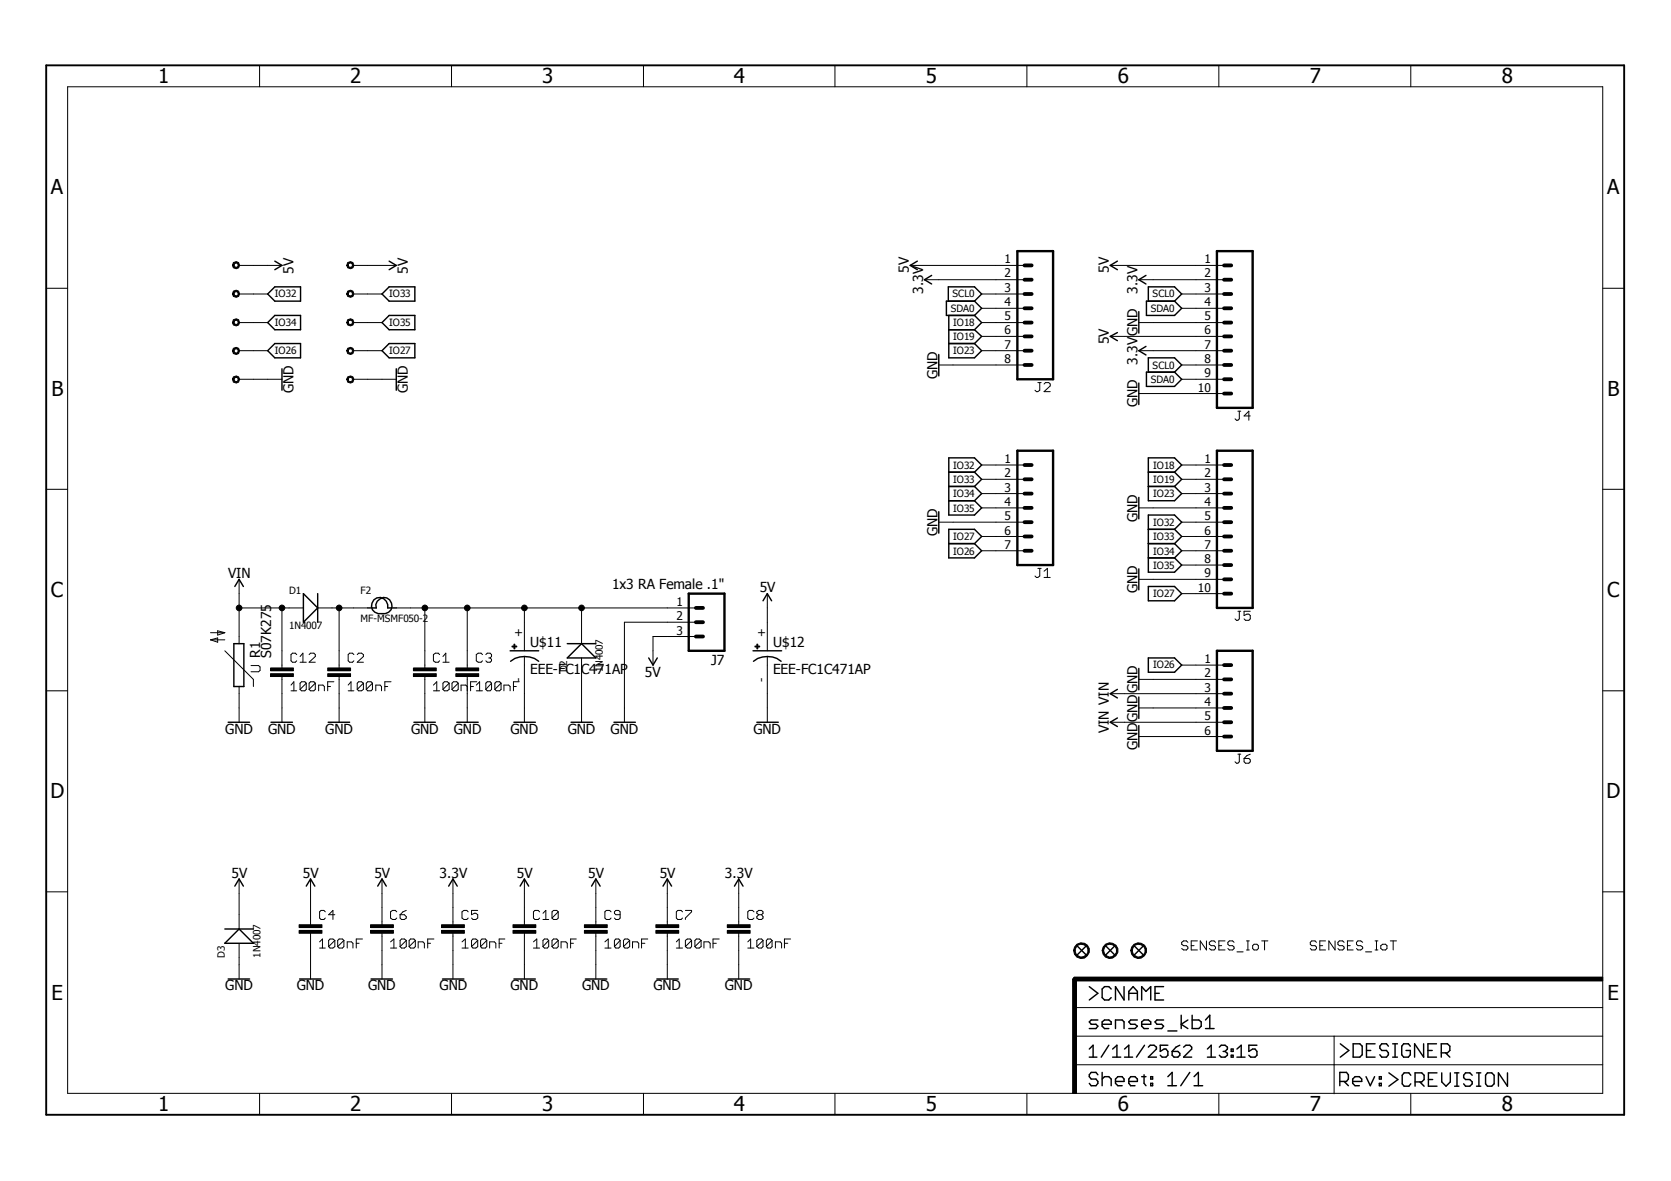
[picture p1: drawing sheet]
<svg xmlns="http://www.w3.org/2000/svg" width="297mm" height="210mm" viewBox="0 0 297 210" stroke-linecap="round" stroke-linejoin="round" font-family="sans-serif">
<path d="M7.9 11.3l281.2 187.3M289.1 11.3l-281.2 187.3" fill="none" stroke="#fff" stroke-width=".18"/>
<g fill="none" stroke="#000" stroke-width=".18">
<path d="M12 15.4h272.9v178.9h-272.9zM46.1 11.6v3.8M80.3 11.6v3.8M114.4 11.6v3.8M148.4 11.6v3.8M182.5 11.6v3.8M216.7 11.6v3.8M250.8 11.6v3.8M8.2 51.2h3.8M41.5 46.7l.5-.2 .4 .2 .2 .5-.2 .4-.4 .2-.5-.2-.2-.4h.3l.1-.4h.5l.1 .4-.1 .2h-.5l-.1-.2h-.3zM41.5 51.7l.5-.1 .4 .1 .2 .6-.2 .4-.4 .1-.5-.1-.2-.4h.3l.1-.4h.5l.1 .4-.1 .2h-.5l-.1-.2h-.3zM41.5 56.8l.5-.1 .4 .1 .2 .5-.2 .5-.4 .1-.5-.1-.2-.5h.3l.1-.3h.5l.1 .3-.1 .3h-.5l-.1-.3h-.3z"/>
<path d="M42.5 47.2h7.6M42.5 52.3h5.1M42.5 57.3h5.1M61.8 46.7l.5-.2 .4 .2 .2 .5-.2 .4-.4 .2-.5-.2-.2-.4h.3l.1-.4h.6l.1 .4-.1 .2h-.6l-.1-.2h-.3zM61.8 51.7l.5-.1 .4 .1 .2 .6-.2 .4-.4 .1-.5-.1-.2-.4h.3l.1-.4h.6l.1 .4-.1 .2h-.6l-.1-.2h-.3zM61.8 56.8l.5-.1 .4 .1 .2 .5-.2 .5-.4 .1-.5-.1-.2-.5h.3l.1-.3h.6l.1 .3-.1 .3h-.6l-.1-.3h-.3zM62.8 47.2h7.6M62.8 52.3h5.1M62.8 57.3h5.1M161.8 47.2h20.3M164.3 49.7h17.8M174.5 52.3h7.6"/>
<path d="M174.5 54.8h7.6M174.5 57.3h7.6M174.5 59.8h7.6M197.4 47.2h20.2M197.4 59.8h20.2M202.4 49.7h15.2M202.4 57.3h15.2M210.1 52.3h7.5M210.1 54.8h7.5M284.9 51.2h3.8M41.5 61.9l.5-.2 .4 .2 .2 .4-.2 .5-.4 .2-.5-.2-.2-.5h.3l.1-.2h.5l.1 .2-.1 .4h-.5l-.1-.4h-.3zM41.5 67l.5-.2 .4 .2 .2 .4-.2 .5-.4 .2-.5-.2-.2-.5h.3l.1-.2h.5l.1 .2-.1 .3h-.5l-.1-.3h-.3z"/>
<path d="M42.5 62.3h5.1M42.5 67.4h7.6M61.8 61.9l.5-.2 .4 .2 .2 .4-.2 .5-.4 .2-.5-.2-.2-.5h.3l.1-.2h.6l.1 .2-.1 .4h-.6l-.1-.4h-.3zM61.8 67l.5-.2 .4 .2 .2 .4-.2 .5-.4 .2-.5-.2-.2-.5h.3l.1-.2h.6l.1 .2-.1 .3h-.6l-.1-.3h-.3zM62.8 62.3h5.1M62.8 67.4h7.6M166.9 64.9h15.2M174.5 62.3h7.6M184.5 68h.6M184.8 68v1.4l-.3 .2h-.3l-.2-.2M185.6 68.3l.2-.3h.6l.3 .3v.3l-1.1 1h1.1M202.4 62.3h15.2"/>
<path d="M202.4 69.9h15.2M210.1 64.9h7.5M210.1 67.4h7.5M220 73.1h.6M220.3 73.1v1.3l-.3 .3h-.2l-.3-.3M222.2 73.9h-1.1l.9-.8v1.6M8.2 87h3.8M166.9 92.8h15.2M174.5 82.6h7.6M174.5 85.2h7.6M174.5 87.7h7.6M174.5 90.3h7.6"/>
<path d="M174.5 95.3h7.6M174.5 97.9h7.6M202.4 90.3h15.2M210.1 82.6h7.5M210.1 85.2h7.5M210.1 87.7h7.5M210.1 92.8h7.5M210.1 95.3h7.5M210.1 97.9h7.5M284.9 87h3.8M37.4 112.5h2.6M37.4 113.7l1.3-.3v.7z"/>
<path d="M37.4 113.7h2.6M38.7 112.1l1.3 .4-1.3 .4zM40 115.7l5 5v1.3M42.5 108h11.4M42.5 103v11.4M44.6 118.3h1.4l.2 .2v.6l-.2 .3h-1.4M48.1 119.7h4.1v.5h-4.1zM48.1 118.7h4.1v.5h-4.1zM50.1 108v10.7M52.7 116.3l-.2-.2h-.5l-.3 .2v1.1l.3 .3h.5l.2-.3M53.3 117.7h1.1M53.3 116.7l.5-.6v1.6"/>
<path d="M54.9 116.3l.3-.2h.6l.2 .2v.4l-1.1 1h1.1M56.5 108h8.9M58.3 119.7h4v.5h-4zM58.3 118.7h4v.5h-4zM60.3 108v10.7M62.9 116.3l-.2-.2h-.6l-.2 .2v1.1l.2 .3h.6l.2-.3M63.5 116.3l.3-.2h.5l.3 .2v.4l-1.1 1h1.1M70.4 108h53.3M73.5 119.7h4.1v.5h-4.1zM73.5 118.7h4.1v.5h-4.1zM75.5 108v10.7M78.1 116.3l-.2-.2h-.5l-.4 .2v1.1l.4 .3h.5l.2-.3"/>
<path d="M78.7 117.7h1.1M78.7 116.7l.5-.6v1.6M81 119.7h4.1v.5h-4.1zM81 118.7h4.1v.5h-4.1zM83.1 108v10.7M85.8 116.3l-.3-.2h-.5l-.3 .2v1.1l.3 .3h.5l.3-.3M86.4 116.3l.2-.2h.5l.3 .2v.4l-.3 .2M86.9 116.9h.2M87.1 116.9l.3 .3v.2l-.3 .3h-.5l-.2-.3M91 114.8h.9v.2h-.9zM91.4 114.5h.1v.8h-.1zM93.2 108v7.7"/>
<path d="M93.2 116.7v11.7M103.4 108v6.4M103.4 116.9v11.5M123.7 110.6h-12.7v17.8M123.7 113.1h-7.6v5.1M134.2 114.8h.8v.2h-.8zM134.5 114.5h.2v.8h-.2zM136.4 105.5v10.2M136.4 116.7v11.7M184.5 101h.6M184.8 101v1.4l-.3 .2h-.3l-.2-.2M185.6 102.6h1.1"/>
<path d="M185.6 101.5l.6-.5v1.6M202.4 103h15.2M210.1 100.4h7.5M210.1 105.5h7.5M210.1 118.2h7.5M220 108.6h.6M220.3 108.6v1.4l-.3 .3h-.2l-.3-.3M222.2 108.6h-1.1v.8l.6-.3h.3l.2 .3v.6l-.2 .3h-.6l-.3-.3M8.2 122.8h3.8M42.5 122v6.4M50.1 120.2v8.2M51.7 121.8l.5-.6v1.6"/>
<path d="M51.7 122.8h1M54.4 121.4v1.1l-.2 .3h-.6l-.3-.3M54.4 121.4l-.2-.2h-.6l-.3 .2v1.1M54.4 121.4l-1.1 1.1M56 121.4v1.1l-.2 .3h-.6l-.3-.3M56 121.4l-.2-.2h-.6l-.3 .2v1.1M56 121.4l-1.1 1.1M56.6 122.8v-1h.8l.3 .2v.8M58.3 122h.5M59.4 121.2h-1.1v1.6M60.3 120.2v8.2M61.9 122.8h1"/>
<path d="M61.9 121.8l.5-.6v1.6M64.6 121.4v1.1l-.3 .3h-.5l-.3-.3M64.6 121.4l-.3-.2h-.5l-.3 .2v1.1M64.6 121.4l-1.1 1.1M66.2 121.4v1.1l-.2 .3h-.6l-.3-.3M66.2 121.4l-.2-.2h-.6l-.3 .2v1.1M66.2 121.4l-1.1 1.1M66.8 122.8v-1h.8l.2 .2v.8M68.4 122h.5M69.5 121.2h-1.1v1.6M75.5 120.2v8.2M77 122.8h1.1"/>
<path d="M77 121.8l.6-.6v1.6M79.8 121.4v1.1l-.3 .3h-.5l-.3-.3M79.8 121.4l-.3-.2h-.5l-.3 .2v1.1M79.8 121.4l-1.1 1.1M81.4 121.4v1.1l-.2 .3h-.6l-.3-.3M81.4 121.4l-.2-.2h-.6l-.3 .2v1.1M81.4 121.4l-1.1 1.1M83.1 122l-.3-.2h-.8v1M83.1 120.2v8.2M83.7 122h.5M84.7 122.8h1.1M84.7 121.8l.6-.6v1.6"/>
<path d="M84.8 121.2h-1.1v1.6M87.4 121.4v1.1l-.3 .3h-.5l-.2-.3M87.4 121.4l-.3-.2h-.5l-.2 .2v1.1M87.4 121.4l-1 1.1M89.1 121.4v1.1l-.3 .3h-.6l-.2-.3M89.1 121.4l-.3-.2h-.6l-.2 .2v1.1M89.1 121.4l-1.1 1.1M89.6 122.8v-1h.8l.3 .2v.8M91.3 122h.5M92.3 121.2h-1v1.6M197.4 123.3h20.2M197.4 128.4h20.2"/>
<path d="M202.4 120.7h15.2M202.4 125.8h15.2M202.4 130.9h15.2M220 134h.6M220.3 134v1.4l-.3 .3h-.2l-.3-.3M221.1 134.8h.9l.2 .3v.3l-.2 .3h-.6l-.3-.3zM222.2 134l-.5 .3-.6 .5M284.9 122.8h3.8M8.2 158.5h3.8M42.5 156.2v8.9M55.2 156.2v8.2M67.9 156.2v8.2"/>
<path d="M80.5 156.2v8.2M93.2 156.2v8.2M105.9 156.2v8.2M118.6 156.2v8.2M131.3 156.2v8.2M284.9 158.5h3.8M42.5 167.7v6.3M53.2 165.4h4v.5h-4zM53.2 164.4h4v.5h-4zM55.2 165.9v8.1M56.8 167.4l.5-.5v1.6M56.8 168.5h1"/>
<path d="M57.8 162.1l-.2-.3h-.5l-.3 .3v1.1l.3 .2h.5l.2-.2M59.5 167.1v1.1l-.3 .3h-.5l-.3-.3M59.5 167.1l-.3-.2h-.5l-.3 .2v1.1M59.5 167.1l-1.1 1.1M59.5 162.6h-1.1l.8-.8v1.6M61.1 167.1v1.1l-.2 .3h-.6l-.3-.3M61.1 167.1l-.2-.2h-.6l-.3 .2v1.1M61.1 167.1l-1.1 1.1M61.7 168.5v-1.1h.8l.2 .3v.8M63.3 167.7h.5M64.4 166.9h-1.1v1.6M65.9 165.4h4v.5h-4z"/>
<path d="M65.9 164.4h4v.5h-4zM67.9 165.9v8.1M69.4 168.5h1.1M69.4 167.4l.6-.5v1.6M70.5 162.1l-.2-.3h-.5l-.4 .3v1.1l.4 .2h.5l.2-.2M71.1 162.6h.8l.3 .3v.3l-.3 .2h-.5l-.3-.2zM72.2 167.1v1.1l-.3 .3h-.5l-.3-.3M72.2 167.1l-.3-.2h-.5l-.3 .2v1.1M72.2 167.1l-1.1 1.1M72.2 161.8l-.6 .3-.5 .5M73.8 167.1v1.1l-.2 .3h-.6l-.3-.3M73.8 167.1l-.2-.2h-.6l-.3 .2v1.1"/>
<path d="M73.8 167.1l-1.1 1.1M74.3 168.5v-1.1h.9l.2 .3v.8M76 167.7h.5M77.1 166.9h-1.1v1.6M78.5 165.4h4v.5h-4zM78.5 164.4h4v.5h-4zM80.5 165.9v8.1M82.1 168.5h1.1M82.1 167.4l.6-.5v1.6M83.2 162.1l-.2-.3h-.5l-.4 .3v1.1l.4 .2h.5l.2-.2M84.9 167.1v1.1l-.3 .3h-.5l-.3-.3M84.9 167.1l-.3-.2h-.5l-.3 .2v1.1"/>
<path d="M84.9 161.8h-1.1v.8l.5-.3h.3l.3 .3v.6l-.3 .2h-.5l-.3-.2M84.9 167.1l-1.1 1.1M86.5 167.1v1.1l-.2 .3h-.6l-.3-.3M86.5 167.1l-.2-.2h-.6l-.3 .2v1.1M86.5 167.1l-1.1 1.1M87 168.5v-1.1h.9l.2 .3v.8M88.7 167.7h.5M89.7 166.9h-1v1.6M91.2 165.4h4v.5h-4zM91.2 164.4h4v.5h-4zM93.2 165.9v8.1M94.8 168.5h1.1"/>
<path d="M94.8 167.4l.6-.5v1.6M95.9 162.1l-.2-.3h-.6l-.3 .3v1.1l.3 .2h.6l.2-.2M96.5 163.4h1M96.5 162.3l.5-.5v1.6M97.5 167.1v1.1l-.2 .3h-.5l-.3-.3M97.5 167.1l-.2-.2h-.5l-.3 .2v1.1M97.5 167.1l-1 1.1M99.2 167.1v1.1l-.2 .3h-.6l-.3-.3M99.2 167.1l-.2-.2h-.6l-.3 .2v1.1M99.2 162.1l-.2-.3h-.6l-.3 .3v1.1M99.2 162.1v1.1l-.2 .2h-.6l-.3-.2M99.2 167.1l-1.1 1.1"/>
<path d="M99.2 162.1l-1.1 1.1M99.7 168.5v-1.1h.9l.2 .3v.8M101.4 167.7h.5M102.4 166.9h-1v1.6M103.9 165.4h4v.5h-4zM103.9 164.4h4v.5h-4zM105.9 165.9v8.1M107.5 168.5h1.1M107.5 167.4l.6-.5v1.6M108.6 162.1l-.2-.3h-.6l-.3 .3v1.1l.3 .2h.6l.2-.2M110.2 167.1v1.1l-.2 .3h-.5l-.3-.3M110.2 167.1l-.2-.2h-.5l-.3 .2v1.1"/>
<path d="M110.2 162.6h-.7l-.3-.3v-.2l.3-.3h.5l.2 .3v1.1l-.2 .2h-.5l-.3-.2M110.2 167.1l-1 1.1M111.9 167.1v1.1l-.3 .3h-.5l-.3-.3M111.9 167.1l-.3-.2h-.5l-.3 .2v1.1M111.9 167.1l-1.1 1.1M112.4 168.5v-1.1h.9l.2 .3v.8M114 167.7h.6M115.1 166.9h-1.1v1.6M116.6 165.4h4v.5h-4zM116.6 164.4h4v.5h-4zM118.6 165.9v8.1M120.2 168.5h1.1"/>
<path d="M120.2 167.4l.5-.5v1.6M121.3 162.1l-.2-.3h-.6l-.3 .3v1.1l.3 .2h.6l.2-.2M121.8 161.8h1.1v.3l-1.1 1.1v.2M122.9 167.1v1.1l-.2 .3h-.5l-.4-.3M122.9 167.1l-.2-.2h-.5l-.4 .2v1.1M122.9 167.1l-1.1 1.1M124.6 167.1v1.1l-.3 .3h-.5l-.3-.3M124.6 167.1l-.3-.2h-.5l-.3 .2v1.1M124.6 167.1l-1.1 1.1M125.1 168.5v-1.1h.9l.2 .3v.8M126.7 167.7h.6M127.8 166.9h-1.1v1.6"/>
<path d="M129.3 165.4h4v.5h-4zM129.3 164.4h4v.5h-4zM131.3 165.9v8.1M132.9 168.5h1.1M132.9 167.4l.5-.5v1.6M134 162.1l-.2-.3h-.6l-.3 .3v1.1l.3 .2h.6l.2-.2M134.9 162.6l-.4-.3v-.2l.4-.3h.5l.2 .3v.2l-.2 .3M134.9 162.6l-.4 .3v.3l.4 .2h.5l.2-.2v-.3l-.2-.3M134.9 162.6h.5M135.6 167.1v1.1l-.2 .3h-.5l-.4-.3M135.6 167.1l-.2-.2h-.5l-.4 .2v1.1M135.6 167.1l-1.1 1.1"/>
<path d="M137.2 167.1v1.1l-.2 .3h-.5l-.3-.3M137.2 167.1l-.2-.2h-.5l-.3 .2v1.1M137.2 167.1l-1 1.1M137.8 168.5v-1.1h.9l.2 .3v.8M139.4 167.7h.6M140.5 166.9h-1.1v1.6M190.7 174h.6v20.3h-.6zM190.9 173.7h94v.6h-94zM191 179.1h93.9M191.4 167.8a1.41 1.41 0 0 1 2.2 .6 1.41 1.41 0 0 1-1.1 2 1.41 1.41 0 0 1-1.7-1.5h.3a1.17 1.17 0 0 1 1.2-1.1 1.17 1.17 0 0 1 1.1 1.3 1.17 1.17 0 0 1-1.3 1l-.8-.6-.2-.6h-.3l.2-.6zM196.5 167.8a1.41 1.41 0 0 1 2.1 .6 1.41 1.41 0 0 1-1 2 1.41 1.41 0 0 1-1.7-1.5h.3a1.17 1.17 0 0 1 1.2-1.1 1.17 1.17 0 0 1 1.1 1.3 1.17 1.17 0 0 1-1.3 1l-.9-.6-.1-.6h-.3l.2-.6zM201.6 167.8a1.41 1.41 0 0 1 2.1 .6 1.41 1.41 0 0 1-1 2 1.41 1.41 0 0 1-1.7-1.5h.3a1.17 1.17 0 0 1 1.2-1.1 1.17 1.17 0 0 1 1.1 1.3 1.17 1.17 0 0 1-1.3 1l-.9-.6-.1-.6h-.3l.2-.6z"/>
<path d="M211.2 167.5l-.3-.3h-.5l-.3 .3v.3l.3 .3h.5l.3 .2v.3l-.3 .2h-.5l-.3-.2M211.8 168.1h.5M212.9 167.2h-1.1v1.6h1.1M214.5 167.2v1.6l-1.1-1.6v1.6M216.1 167.5l-.3-.3h-.5l-.3 .3v.3l.3 .3h.5l.3 .2v.3l-.3 .2h-.5l-.3-.2M216.7 168.1h.5M217.8 167.2h-1.1v1.6h1.1M219.4 167.5l-.3-.3h-.6l-.2 .3v.3l.2 .3h.6l.3 .2v.3l-.3 .2h-.6l-.2-.2M219.9 169.2h1.1M221.6 167.2h.5M221.6 168.8h.5M221.8 167.2v1.6"/>
<path d="M222.9 167.8h.5l.3 .3v.5l-.3 .2h-.5l-.2-.2v-.5zM224.3 167.2h1.1M224.8 167.2v1.6M234 167.5l-.2-.3h-.6l-.3 .3v.3l.3 .3h.6l.2 .2v.3l-.2 .2h-.6l-.3-.2M234.6 168.1h.5M235.6 167.2h-1v1.6h1M237.3 167.2v1.6l-1.1-1.6v1.6M238.9 167.5l-.2-.3h-.6l-.3 .3v.3l.3 .3h.6l.2 .2v.3l-.2 .2h-.6l-.3-.2M239.5 168.1h.5M240.5 167.2h-1v1.6h1M242.2 167.5l-.3-.3h-.5l-.3 .3v.3l.3 .3h.5l.3 .2v.3l-.3 .2h-.5l-.3-.2M242.7 169.2h1.1"/>
<path d="M244.4 167.2h.5M244.4 168.8h.5M244.7 167.2v1.6M245.4 168.1l.4-.3h.5l.2 .3v.5l-.2 .2h-.5l-.4-.2zM247.1 167.2h1.1M247.6 167.2v1.6M46.1 194.3v3.8M80.3 194.3v3.8M114.4 194.3v3.8M148.4 194.3v3.8M182.5 194.3v3.8M191 189.2h93.9"/>
<path d="M191 184.2h93.9M216.7 194.3v3.8M237.2 184.2v10.2M250.8 194.3v3.8"/>
<circle cx="42.5" cy="108" r=".5"/>
<circle cx="50.1" cy="108" r=".5"/>
<circle cx="60.3" cy="108" r=".5"/>
<circle cx="75.5" cy="108" r=".5"/>
<circle cx="83.1" cy="108" r=".5"/>
<circle cx="93.2" cy="108" r=".5"/>
<circle cx="103.4" cy="108" r=".5"/>
</g>
<g fill="none" stroke="#000" stroke-width=".25">
<path d="M47.6 57.3l1.3-1.2h4.5v2.5h-4.5zM48.9 51h4.5v2.5h-4.5l-1.3-1.2zM48.9 46.4l1.2 .8-1.2 .7M67.9 52.3l1.3-1.3h4.5v2.5h-4.5zM67.9 57.3l1.3-1.2h4.5v2.5h-4.5zM69.2 46.4l1.2 .8-1.2 .7M163.1 46.4l-1.3 .8 1.3 .7M165.6 49l-1.3 .7 1.3 .8M168.6 53.5v-2.5h4.6l1.3 1.3-1.3 1.2M168.7 56.1v7.5h4.5l1.3-1.3-1.3-1.2M168.7 58.6h4.5M173.2 56.1l1.3 1.2-1.3 1.3"/>
<path d="M173.2 53.5h-5v2.6h5M173.2 58.6l1.3 1.2-1.3 1.3M173.2 53.5l1.3 1.3-1.3 1.3M198.6 59.1l-1.2 .7 1.2 .8M198.6 46.4l-1.2 .8 1.2 .7M202.4 55.4v3.8M203.7 49l-1.3 .7 1.3 .8M203.8 53.5h5l1.3 1.3-1.3 1.3h-5zM204.1 53.5v-2.5h4.7l1.3 1.3-1.3 1.2M48.9 61.1h4.5v2.5h-4.5l-1.3-1.3zM50.1 65.5v3.9M69.2 61.1h4.5v2.5h-4.5l-1.3-1.3z"/>
<path d="M70.4 65.5v3.9M166.9 63v3.8M168.7 61.1h4.5M202.4 68.1v3.8M203.7 61.6l-1.3 .7 1.3 .8M203.8 66.1h5l1.3 1.3-1.3 1.3h-5zM204.1 66.1v-2.5h4.7l1.3 1.3-1.3 1.2M166.9 90.9v3.9M168.7 94.1h4.5l1.3 1.2-1.3 1.3 1.3 1.3-1.3 1.3h-4.5zM168.7 96.6h4.5M168.7 83.9h4.5M168.7 86.5h4.5"/>
<path d="M168.7 89h4.5M173.2 83.9l1.3-1.3-1.3-1.2h-4.5v10.1h4.5l1.3-1.2-1.3-1.3M173.2 83.9l1.3 1.3-1.3 1.3M173.2 86.5l1.3 1.2-1.3 1.3M202.4 88.4v3.8M204.1 99.2h4.7M204.1 96.6h4.7M204.1 94.1h4.7M204.1 83.9h4.7M204.1 86.5h4.7M208.8 83.9l1.3-1.3-1.3-1.2h-4.7v7.6h4.7l1.3-1.3-1.3-1.2M208.8 94.1l1.3-1.3-1.3-1.3h-4.7v10.2h4.7l1.3-1.3-1.3-1.2"/>
<path d="M208.8 94.1l1.3 1.2-1.3 1.3M208.8 96.6l1.3 1.3-1.3 1.3M208.8 83.9l1.3 1.3-1.3 1.3M41.6 114.4h1.7v7.6h-1.7zM41.7 104.2l.8-1.2 .8 1.2M53.9 105.5l2.6 2.5-2.6 2.6zM56.5 105.5v5.1M65.4 108h1.5a1.44 1.44 0 0 1 1.3-1.8 1.44 1.44 0 0 1 1.5 1.6 1.44 1.44 0 0 1-1.8 1.3 1.47 1.47 0 0 1-1.9-1.3 1.47 1.47 0 0 1 1.6-1.6 1.47 1.47 0 0 1 1.3 1.8h1.5M90.7 115.7h5.1M90.8 117.5a4.1 4.1 0 0 1 5 0M100.8 114.4h5.1M103.4 114.4l2.5 2.5h-5.1z"/>
<path d="M115.3 116.9l.8 1.3 .7-1.3M133.9 115.7h5M133.9 117.5a4 4 0 0 1 5 0M135.6 106.8l.8-1.3 .8 1.3M202.4 101.1v3.7M202.4 118.8v3.8M204.1 116.9h4.7l1.3 1.3-1.3 1.3h-4.7zM204.1 104.2h4.7l1.3 1.3-1.3 1.3h-4.7zM40.6 128.4h3.8M48.2 128.4h3.8M58.3 128.4h3.8M73.6 128.4h3.8"/>
<path d="M81.2 128.4h3.8M91.4 128.4h3.8M101.5 128.4h3.8M109.1 128.4h3.8M134.5 128.4h3.8M198.6 127.6l-1.2 .8 1.2 .7M198.6 122.5l-1.2 .8 1.2 .8M202.4 123.9v3.8M202.4 129v3.8M41.7 157.5l.8-1.3 .8 1.3M54.4 157.5l.8-1.3 .8 1.3M67.1 157.5l.8-1.3 .8 1.3"/>
<path d="M79.8 157.5l.7-1.3 .8 1.3M92.5 157.5l.7-1.3 .8 1.3M105.2 157.5l.7-1.3 .8 1.3M117.9 157.5l.7-1.3 .8 1.3M130.6 157.5l.7-1.3 .8 1.3M40 167.7l2.5-2.6 2.5 2.6zM40 165.1h5M40.6 174h3.8M53.3 174h3.8M66 174h3.8M78.7 174h3.8M91.4 174h3.8"/>
<path d="M104.1 174h3.8M116.8 174h3.8M129.5 174h3.8M191.5 168.2l1.5 1.5M193 168.2l-1.5 1.5M193.6 175.4l1.6 1.1-1.6 1.2M196.6 168.2l1.5 1.5M197.5 175.8l-.4-.4h-.8l-.4 .4v1.5l.4 .4h.8l.4-.4M198.1 168.2l-1.5 1.5M199.8 175.4v2.3l-1.5-2.3v2.3M200.7 177.7v-1.5l.7-.8 .8 .8v1.5M200.7 176.5h1.5"/>
<path d="M201.7 168.2l1.5 1.5M202.9 177.7v-2.3l.8 .8 .9-.8v2.3M203.2 168.2l-1.5 1.5M205.3 176.5h.8M206.8 175.4h-1.5v2.3h1.5M193.6 186.5l.7-.7v2.1M193.6 187.9h1.4M195.2 181.3h-1.2l-.4 .3 .4 .4h.8l.4 .4-.4 .4h-1.2M195.2 191l-.4-.4h-.8l-.4 .4v.4l.4 .4h.8l.4 .4v.3l-.4 .5h-.8l-.4-.5M195.9 182h1.6v-.4l-.4-.3h-.8l-.4 .3v.8l.4 .4h.8M195.9 190.6v2.4M195.9 191.8l.4-.4h.8l.4 .4v1.2"/>
<path d="M197.1 185.8l-1.4 2.1M197.8 187.9h1.4M197.8 186.5l.7-.7v2.1M198.3 182.8v-1.5h1.2l.3 .3v1.2M198.3 192.2h1.5v-.4l-.3-.4h-.8l-.4 .4v.7l.4 .5h.8M199.9 187.9h1.4M199.9 186.5l.8-.7v2.1M200.7 192.2h1.5v-.4l-.4-.4h-.8l-.3 .4v.7l.3 .5h.8M202.2 181.3h-1.2l-.3 .3 .3 .4h.8l.4 .4-.4 .4h-1.1M202.9 182h1.7v-.4l-.5-.3h-.7l-.5 .3v.8l.5 .4h.7M202.9 191.4h.8M203.4 191v1.5l.3 .5"/>
<path d="M203.5 185.8l-1.5 2.1M204.1 186.1l.4-.3h.6l.5 .3v.4l-1.5 1.4h1.5M204.6 191.4h.3v.4h-.3zM204.6 192.5h.3v.5h-.3zM206.8 181.3h-1.1l-.4 .3 .4 .4h.8l.3 .4-.3 .4h-1.2M207.6 183.2h1.6M207.6 185.8h-1.4v1.1l.7-.4h.4l.3 .4v.7l-.3 .3h-.7l-.4-.3M207.6 191.4l.8-.8v2.4M207.6 193h1.5M208.4 186.9h1l.3 .3v.4l-.3 .3h-.7l-.3-.3zM209.7 185.8l-.7 .3-.6 .8M210 180.4v2.4"/>
<path d="M210.4 186.1l.4-.3h.7l.3 .3v.4l-1.4 1.4h1.4M211.2 181.3l-1.2 .7 1.2 .8M211.5 190.6l-1.6 2.4M211.9 180.4v2.4h1.2l.4-.4v-.8l-.4-.3h-1.2M212.3 193h1.5M212.3 191.4l.7-.8v2.4M214.3 182.8h1.5M214.3 181.3l.8-.9v2.4M214.6 187.9h1.5M214.6 186.5l.7-.7v2.1M216.7 186.1l.4-.3h.7l.4 .3v.4l-.4 .4M217.4 186.9h.4"/>
<path d="M217.8 186.9l.4 .3v.4l-.4 .3h-.7l-.4-.3M218.9 187.6h.3v.3h-.3zM218.9 186.5h.3v.4h-.3zM219.9 187.9h1.4M219.9 186.5l.7-.7v2.1M223.4 185.8h-1.4v1.1l.7-.4h.4l.3 .4v.7l-.3 .3h-.8l-.3-.3M238.2 192.2h1.2l.3-.4v-.8l-.3-.4h-1.2v2.4M238.3 185.5l1.5 1.2-1.5 1.2M238.9 192.2l.8 .8M240.5 192.2h1.6v-.4l-.5-.4h-.7l-.4 .4v.7l.4 .5h.7M240.5 185.5h1.2l.4 .4v1.6l-.4 .4h-1.2zM242.8 191.4l.8 1.6 .7-1.6"/>
<path d="M242.9 186.7h.8M244.4 185.5h-1.5v2.4h1.5M245.2 192.5h.3v.5h-.3zM245.2 191.4h.3v.4h-.3zM246.8 185.9l-.3-.4h-.9l-.3 .4v.4l.3 .4h.9l.3 .4v.4l-.3 .4h-.9l-.3-.4M246.9 190.7l1.6 1.2-1.6 1.2M247.6 187.9h.8M247.6 185.5h.8M248 185.5v2.4M250.7 185.9l-.3-.4h-.9l-.3 .4v1.6l.3 .4h.9l.3-.4v-.8h-.8M250.8 191.1l-.4-.4h-.8l-.3 .4v1.5l.3 .5h.8l.4-.5M251.5 192.3h1.2l.5-.4v-.8l-.5-.4h-1.2v2.4"/>
<path d="M252.4 192.3l.8 .8M253.1 185.5v2.4l-1.6-2.4v2.4M253.8 186.7h.8M253.9 191.9h.8M255.4 185.5h-1.6v2.4h1.6M255.4 190.7h-1.5v2.4h1.5M256.2 187.1h1.1l.4-.4v-.8l-.4-.4h-1.1v2.4M256.3 190.7v1.6l.7 .8 .8-.8v-1.6M257 187.1l.7 .8M258.6 190.7h.7M258.6 193.1h.7M259 190.7v2.4"/>
<path d="M261.7 191.1l-.4-.4h-.8l-.3 .4v.4l.3 .4h.8l.4 .4v.3l-.4 .5h-.8l-.3-.5M262.5 190.7h.7M262.5 193.1h.7M262.9 190.7v2.4M264.4 190.7h.8l.4 .4v1.5l-.4 .5h-.8l-.3-.5v-1.5zM268 190.7v2.4l-1.6-2.4v2.4"/>
</g>
<g fill="#000">
<path d="M41.5 46.7l.5-.2 .4 .2 .2 .5-.2 .4-.4 .2-.5-.2-.2-.4h.3l.1-.4h.5l.1 .4-.1 .2h-.5l-.1-.2h-.3z" fill-rule="evenodd"/>
<path d="M41.5 51.7l.5-.1 .4 .1 .2 .6-.2 .4-.4 .1-.5-.1-.2-.4h.3l.1-.4h.5l.1 .4-.1 .2h-.5l-.1-.2h-.3z" fill-rule="evenodd"/>
<path d="M41.5 56.8l.5-.1 .4 .1 .2 .5-.2 .5-.4 .1-.5-.1-.2-.5h.3l.1-.3h.5l.1 .3-.1 .3h-.5l-.1-.3h-.3z" fill-rule="evenodd"/>
<path d="M61.8 46.7l.5-.2 .4 .2 .2 .5-.2 .4-.4 .2-.5-.2-.2-.4h.3l.1-.4h.6l.1 .4-.1 .2h-.6l-.1-.2h-.3z" fill-rule="evenodd"/>
<path d="M61.8 51.7l.5-.1 .4 .1 .2 .6-.2 .4-.4 .1-.5-.1-.2-.4h.3l.1-.4h.6l.1 .4-.1 .2h-.6l-.1-.2h-.3z" fill-rule="evenodd"/>
<path d="M61.8 56.8l.5-.1 .4 .1 .2 .5-.2 .5-.4 .1-.5-.1-.2-.5h.3l.1-.3h.6l.1 .3-.1 .3h-.6l-.1-.3h-.3z" fill-rule="evenodd"/>
<path d="M41.5 61.9l.5-.2 .4 .2 .2 .4-.2 .5-.4 .2-.5-.2-.2-.5h.3l.1-.2h.5l.1 .2-.1 .4h-.5l-.1-.4h-.3z" fill-rule="evenodd"/>
<path d="M41.5 67l.5-.2 .4 .2 .2 .4-.2 .5-.4 .2-.5-.2-.2-.5h.3l.1-.2h.5l.1 .2-.1 .3h-.5l-.1-.3h-.3z" fill-rule="evenodd"/>
<path d="M61.8 61.9l.5-.2 .4 .2 .2 .4-.2 .5-.4 .2-.5-.2-.2-.5h.3l.1-.2h.6l.1 .2-.1 .4h-.6l-.1-.4h-.3z" fill-rule="evenodd"/>
<path d="M61.8 67l.5-.2 .4 .2 .2 .4-.2 .5-.4 .2-.5-.2-.2-.5h.3l.1-.2h.6l.1 .2-.1 .3h-.6l-.1-.3h-.3z" fill-rule="evenodd"/>
<path d="M48.1 119.7h4.1v.5h-4.1z" fill-rule="evenodd"/>
<path d="M48.1 118.7h4.1v.5h-4.1z" fill-rule="evenodd"/>
<path d="M58.3 119.7h4v.5h-4z" fill-rule="evenodd"/>
<path d="M58.3 118.7h4v.5h-4z" fill-rule="evenodd"/>
<path d="M73.5 119.7h4.1v.5h-4.1z" fill-rule="evenodd"/>
<path d="M73.5 118.7h4.1v.5h-4.1z" fill-rule="evenodd"/>
<path d="M81 119.7h4.1v.5h-4.1z" fill-rule="evenodd"/>
<path d="M81 118.7h4.1v.5h-4.1z" fill-rule="evenodd"/>
<path d="M91 114.8h.9v.2h-.9z" fill-rule="evenodd"/>
<path d="M91.4 114.5h.1v.8h-.1z" fill-rule="evenodd"/>
<path d="M134.2 114.8h.8v.2h-.8z" fill-rule="evenodd"/>
<path d="M134.5 114.5h.2v.8h-.2z" fill-rule="evenodd"/>
<path d="M53.2 165.4h4v.5h-4z" fill-rule="evenodd"/>
<path d="M53.2 164.4h4v.5h-4z" fill-rule="evenodd"/>
<path d="M65.9 165.4h4v.5h-4z" fill-rule="evenodd"/>
<path d="M65.9 164.4h4v.5h-4z" fill-rule="evenodd"/>
<path d="M78.5 165.4h4v.5h-4z" fill-rule="evenodd"/>
<path d="M78.5 164.4h4v.5h-4z" fill-rule="evenodd"/>
<path d="M91.2 165.4h4v.5h-4z" fill-rule="evenodd"/>
<path d="M91.2 164.4h4v.5h-4z" fill-rule="evenodd"/>
<path d="M103.9 165.4h4v.5h-4z" fill-rule="evenodd"/>
<path d="M103.9 164.4h4v.5h-4z" fill-rule="evenodd"/>
<path d="M116.6 165.4h4v.5h-4z" fill-rule="evenodd"/>
<path d="M116.6 164.4h4v.5h-4z" fill-rule="evenodd"/>
<path d="M129.3 165.4h4v.5h-4z" fill-rule="evenodd"/>
<path d="M129.3 164.4h4v.5h-4z" fill-rule="evenodd"/>
<path d="M190.7 174h.6v20.3h-.6z" fill-rule="evenodd"/>
<path d="M191.4 167.8a1.41 1.41 0 0 1 2.2 .6 1.41 1.41 0 0 1-1.1 2 1.41 1.41 0 0 1-1.7-1.5h.3a1.17 1.17 0 0 1 1.2-1.1 1.17 1.17 0 0 1 1.1 1.3 1.17 1.17 0 0 1-1.3 1l-.8-.6-.2-.6h-.3l.2-.6z" fill-rule="evenodd"/>
<path d="M190.9 173.7h94v.6h-94z" fill-rule="evenodd"/>
<path d="M196.5 167.8a1.41 1.41 0 0 1 2.1 .6 1.41 1.41 0 0 1-1 2 1.41 1.41 0 0 1-1.7-1.5h.3a1.17 1.17 0 0 1 1.2-1.1 1.17 1.17 0 0 1 1.1 1.3 1.17 1.17 0 0 1-1.3 1l-.9-.6-.1-.6h-.3l.2-.6z" fill-rule="evenodd"/>
<path d="M201.6 167.8a1.41 1.41 0 0 1 2.1 .6 1.41 1.41 0 0 1-1 2 1.41 1.41 0 0 1-1.7-1.5h.3a1.17 1.17 0 0 1 1.2-1.1 1.17 1.17 0 0 1 1.1 1.3 1.17 1.17 0 0 1-1.3 1l-.9-.6-.1-.6h-.3l.2-.6z" fill-rule="evenodd"/>
<circle cx="42.5" cy="108" r=".5"/>
<circle cx="50.1" cy="108" r=".5"/>
<circle cx="60.3" cy="108" r=".5"/>
<circle cx="75.5" cy="108" r=".5"/>
<circle cx="83.1" cy="108" r=".5"/>
<circle cx="93.2" cy="108" r=".5"/>
<circle cx="103.4" cy="108" r=".5"/>
</g>
<g fill="none" stroke="#000" stroke-width=".68">
<path d="M182.1 52.3h1.3M182.1 49.7h1.3M182.1 47.2h1.3M182.1 57.3h1.3M182.1 54.8h1.3M182.1 59.8h1.3M217.6 52.3h1.3M217.6 49.7h1.3M217.6 47.2h1.3M217.6 57.3h1.3M217.6 54.8h1.3M217.6 59.8h1.3"/>
<path d="M182.1 62.3h1.3M182.1 64.9h1.3M217.6 62.3h1.3M217.6 64.9h1.3M217.6 67.4h1.3M217.6 69.9h1.3M182.1 87.7h1.3M182.1 85.2h1.3M182.1 82.6h1.3M182.1 92.8h1.3M182.1 90.3h1.3M182.1 95.3h1.3"/>
<path d="M182.1 97.9h1.3M217.6 87.7h1.3M217.6 85.2h1.3M217.6 82.6h1.3M217.6 92.8h1.3M217.6 90.3h1.3M217.6 95.3h1.3M217.6 97.9h1.3M123.7 113.1h1.3M123.7 110.6h1.3M123.7 108h1.3M217.6 100.4h1.3"/>
<path d="M217.6 103h1.3M217.6 105.5h1.3M217.6 118.2h1.3M217.6 123.3h1.3M217.6 120.7h1.3M217.6 128.4h1.3M217.6 125.8h1.3M217.6 130.9h1.3M192.3 174h-1.3v1.3"/>
</g>
<path d="M8.2 11.6h280.5v186.5h-280.5z" fill="none" stroke="#000" stroke-width=".34"/>
<path d="M180.8 44.6h6.4v22.8h-6.4zM216.3 44.6h6.4v27.9h-6.4zM180.8 80.1h6.4v20.3h-6.4zM216.3 80.1h6.4v27.9h-6.4zM122.4 105.5h6.4v10.2h-6.4zM216.3 115.7h6.4v17.7h-6.4z" fill="none" stroke="#000" stroke-width=".42"/>
<g font-size="3.6">
<text x="28.1" y="14.8">1</text>
<text x="62.2" y="14.8">2</text>
<text x="96.4" y="14.8">3</text>
<text x="130.5" y="14.8">4</text>
<text x="164.6" y="14.8">5</text>
<text x="198.7" y="14.8">6</text>
<text x="232.8" y="14.8">7</text>
<text x="267" y="14.8">8</text>
<text x="9.1" y="34.6">A</text>
<text x="285.7" y="34.6">A</text>
<text x="9.1" y="70.4">B</text>
<text x="285.8" y="70.4">B</text>
<text x="9.1" y="106.2">C</text>
<text x="285.7" y="106.2">C</text>
<text x="9" y="141.9">D</text>
<text x="285.6" y="141.9">D</text>
<text x="9.1" y="177.7">E</text>
<text x="285.8" y="177.7">E</text>
<text x="28.1" y="197.5">1</text>
<text x="62.2" y="197.5">2</text>
<text x="96.4" y="197.5">3</text>
<text x="130.5" y="197.5">4</text>
<text x="164.6" y="197.5">5</text>
<text x="198.7" y="197.5">6</text>
<text x="232.8" y="197.5">7</text>
<text x="267" y="197.5">8</text>
</g>
<g font-size="2.5">
<text x="52.2" y="48.6" transform="rotate(-90 52.2 48.6)">5V</text>
<text x="72.5" y="48.6" transform="rotate(-90 72.5 48.6)">5V</text>
<text x="161.5" y="48.5" transform="rotate(-90 161.5 48.5)">5V</text>
<text x="164.1" y="52.2" transform="rotate(-90 164.1 52.2)">3.3V</text>
<text x="197.1" y="48.5" transform="rotate(-90 197.1 48.5)">5V</text>
<text x="202.2" y="52.2" transform="rotate(-90 202.2 52.2)">3.3V</text>
<text x="202.2" y="59.8" transform="rotate(-90 202.2 59.8)">GND</text>
<text x="197.1" y="61.2" transform="rotate(-90 197.1 61.2)">5V</text>
<text x="202.2" y="64.9" transform="rotate(-90 202.2 64.9)">3.3V</text>
<text x="52.2" y="69.9" transform="rotate(-90 52.2 69.9)">GND</text>
<text x="72.5" y="69.9" transform="rotate(-90 72.5 69.9)">GND</text>
<text x="166.6" y="67.3" transform="rotate(-90 166.6 67.3)">GND</text>
<text x="202.2" y="72.4" transform="rotate(-90 202.2 72.4)">GND</text>
<text x="166.6" y="95.3" transform="rotate(-90 166.6 95.3)">GND</text>
<text x="202.2" y="92.7" transform="rotate(-90 202.2 92.7)">GND</text>
<text x="40.6" y="102.7">VIN</text>
<text x="108.8" y="104.7">1x3 RA Female .1&quot;</text>
<text x="135" y="105.3">5V</text>
<text x="202.2" y="105.4" transform="rotate(-90 202.2 105.4)">GND</text>
<text x="46.2" y="116.9" transform="rotate(-90 46.2 116.9)">R1</text>
<text x="48.2" y="116.9" transform="rotate(-90 48.2 116.9)">S07K275</text>
<text x="94.2" y="119.8">EEE-FC1C471AP</text>
<text x="94.2" y="115">U$11</text>
<text x="126.4" y="118.2">J7</text>
<text x="137.4" y="119.8">EEE-FC1C471AP</text>
<text x="137.4" y="115">U$12</text>
<text x="114.6" y="120.2">5V</text>
<text x="202.2" y="123.2" transform="rotate(-90 202.2 123.2)">GND</text>
<text x="40" y="130.4">GND</text>
<text x="47.7" y="130.4">GND</text>
<text x="57.8" y="130.4">GND</text>
<text x="73.1" y="130.4">GND</text>
<text x="80.7" y="130.4">GND</text>
<text x="90.8" y="130.4">GND</text>
<text x="100.9" y="130.4">GND</text>
<text x="108.5" y="130.4">GND</text>
<text x="133.9" y="130.4">GND</text>
<text x="197.1" y="130.3" transform="rotate(-90 197.1 130.3)">VIN VIN</text>
<text x="202.2" y="128.3" transform="rotate(-90 202.2 128.3)">GND</text>
<text x="202.2" y="133.4" transform="rotate(-90 202.2 133.4)">GND</text>
<text x="41.1" y="156">5V</text>
<text x="53.8" y="156">5V</text>
<text x="66.5" y="156">5V</text>
<text x="78.1" y="156">3.3V</text>
<text x="91.9" y="156">5V</text>
<text x="104.6" y="156">5V</text>
<text x="117.3" y="156">5V</text>
<text x="128.9" y="156">3.3V</text>
<text x="40" y="176">GND</text>
<text x="52.7" y="176">GND</text>
<text x="65.4" y="176">GND</text>
<text x="78.1" y="176">GND</text>
<text x="90.8" y="176">GND</text>
<text x="103.5" y="176">GND</text>
<text x="116.2" y="176">GND</text>
<text x="128.9" y="176">GND</text>
</g>
<g font-size="2.1">
<text x="178.6" y="46.8">1</text>
<text x="214.1" y="46.8">1</text>
<text x="178.6" y="49.3">2</text>
<text x="178.6" y="51.8">3</text>
<text x="214.1" y="49.3">2</text>
<text x="214.1" y="51.8">3</text>
<text x="178.6" y="54.4">4</text>
<text x="178.6" y="56.9">5</text>
<text x="178.6" y="59.5">6</text>
<text x="214.1" y="54.4">4</text>
<text x="214.1" y="56.9">5</text>
<text x="214.1" y="59.5">6</text>
<text x="178.6" y="62">7</text>
<text x="178.6" y="64.5">8</text>
<text x="214.1" y="62">7</text>
<text x="214.1" y="64.5">8</text>
<text x="212.9" y="69.6">10</text>
<text x="214.1" y="67.1">9</text>
<text x="178.6" y="82.3">1</text>
<text x="214.1" y="82.3">1</text>
<text x="178.6" y="84.9">2</text>
<text x="178.6" y="87.4">3</text>
<text x="178.6" y="89.9">4</text>
<text x="214.1" y="84.9">2</text>
<text x="214.1" y="87.4">3</text>
<text x="214.1" y="89.9">4</text>
<text x="178.6" y="92.5">5</text>
<text x="178.6" y="95">6</text>
<text x="214.1" y="92.5">5</text>
<text x="214.1" y="95">6</text>
<text x="178.6" y="97.6">7</text>
<text x="214.1" y="97.6">7</text>
<text x="214.1" y="100.1">8</text>
<text x="120.2" y="107.7">1</text>
<text x="212.9" y="105.2">10</text>
<text x="214.1" y="102.6">9</text>
<text x="92.9" y="113.3" transform="rotate(-90 92.9 113.3)">+</text>
<text x="120.2" y="110.3">2</text>
<text x="120.2" y="112.8">3</text>
<text x="136.1" y="113.3" transform="rotate(-90 136.1 113.3)">+</text>
<text x="214.1" y="117.9">1</text>
<text x="92.9" y="121.3" transform="rotate(-90 92.9 121.3)">-</text>
<text x="136.1" y="121.3" transform="rotate(-90 136.1 121.3)">-</text>
<text x="214.1" y="120.4">2</text>
<text x="214.1" y="123">3</text>
<text x="214.1" y="125.5">4</text>
<text x="214.1" y="128">5</text>
<text x="214.1" y="130.6">6</text>
</g>
<g font-size="1.8">
<text x="48.9" y="52.8">IO32</text>
<text x="69.2" y="52.8">IO33</text>
<text x="169.3" y="52.8">SCL0</text>
<text x="204.9" y="52.8">SCL0</text>
<text x="48.9" y="57.9">IO34</text>
<text x="69.2" y="57.9">IO35</text>
<text x="169" y="55.4">SDA0</text>
<text x="169.4" y="57.9">IO18</text>
<text x="204.6" y="55.4">SDA0</text>
<text x="48.9" y="63">IO26</text>
<text x="69.2" y="63">IO27</text>
<text x="169.4" y="60.5">IO19</text>
<text x="169.4" y="63">IO23</text>
<text x="204.9" y="65.5">SCL0</text>
<text x="204.6" y="68.1">SDA0</text>
<text x="169.4" y="83.3">IO32</text>
<text x="205" y="83.3">IO18</text>
<text x="169.4" y="85.9">IO33</text>
<text x="169.4" y="88.4">IO34</text>
<text x="205" y="85.9">IO19</text>
<text x="205" y="88.4">IO23</text>
<text x="169.4" y="90.9">IO35</text>
<text x="205" y="93.5">IO32</text>
<text x="169.4" y="98.6">IO26</text>
<text x="169.4" y="96">IO27</text>
<text x="205" y="96">IO33</text>
<text x="205" y="98.6">IO34</text>
<text x="205" y="101.1">IO35</text>
<text x="51.4" y="105.5">D1</text>
<text x="64.1" y="105.5">F2</text>
<text x="205" y="106.2">IO27</text>
<text x="51.4" y="111.9">1N4007</text>
<text x="64.1" y="110.6">MF-MSMF050-2</text>
<text x="100.8" y="119.5" transform="rotate(-90 100.8 119.5)">D2</text>
<text x="107.2" y="119.5" transform="rotate(-90 107.2 119.5)">1N4007</text>
<text x="205" y="118.8">IO26</text>
<text x="40" y="170.2" transform="rotate(-90 40 170.2)">D3</text>
<text x="46.3" y="170.2" transform="rotate(-90 46.3 170.2)">1N4007</text>
</g>
</svg>
